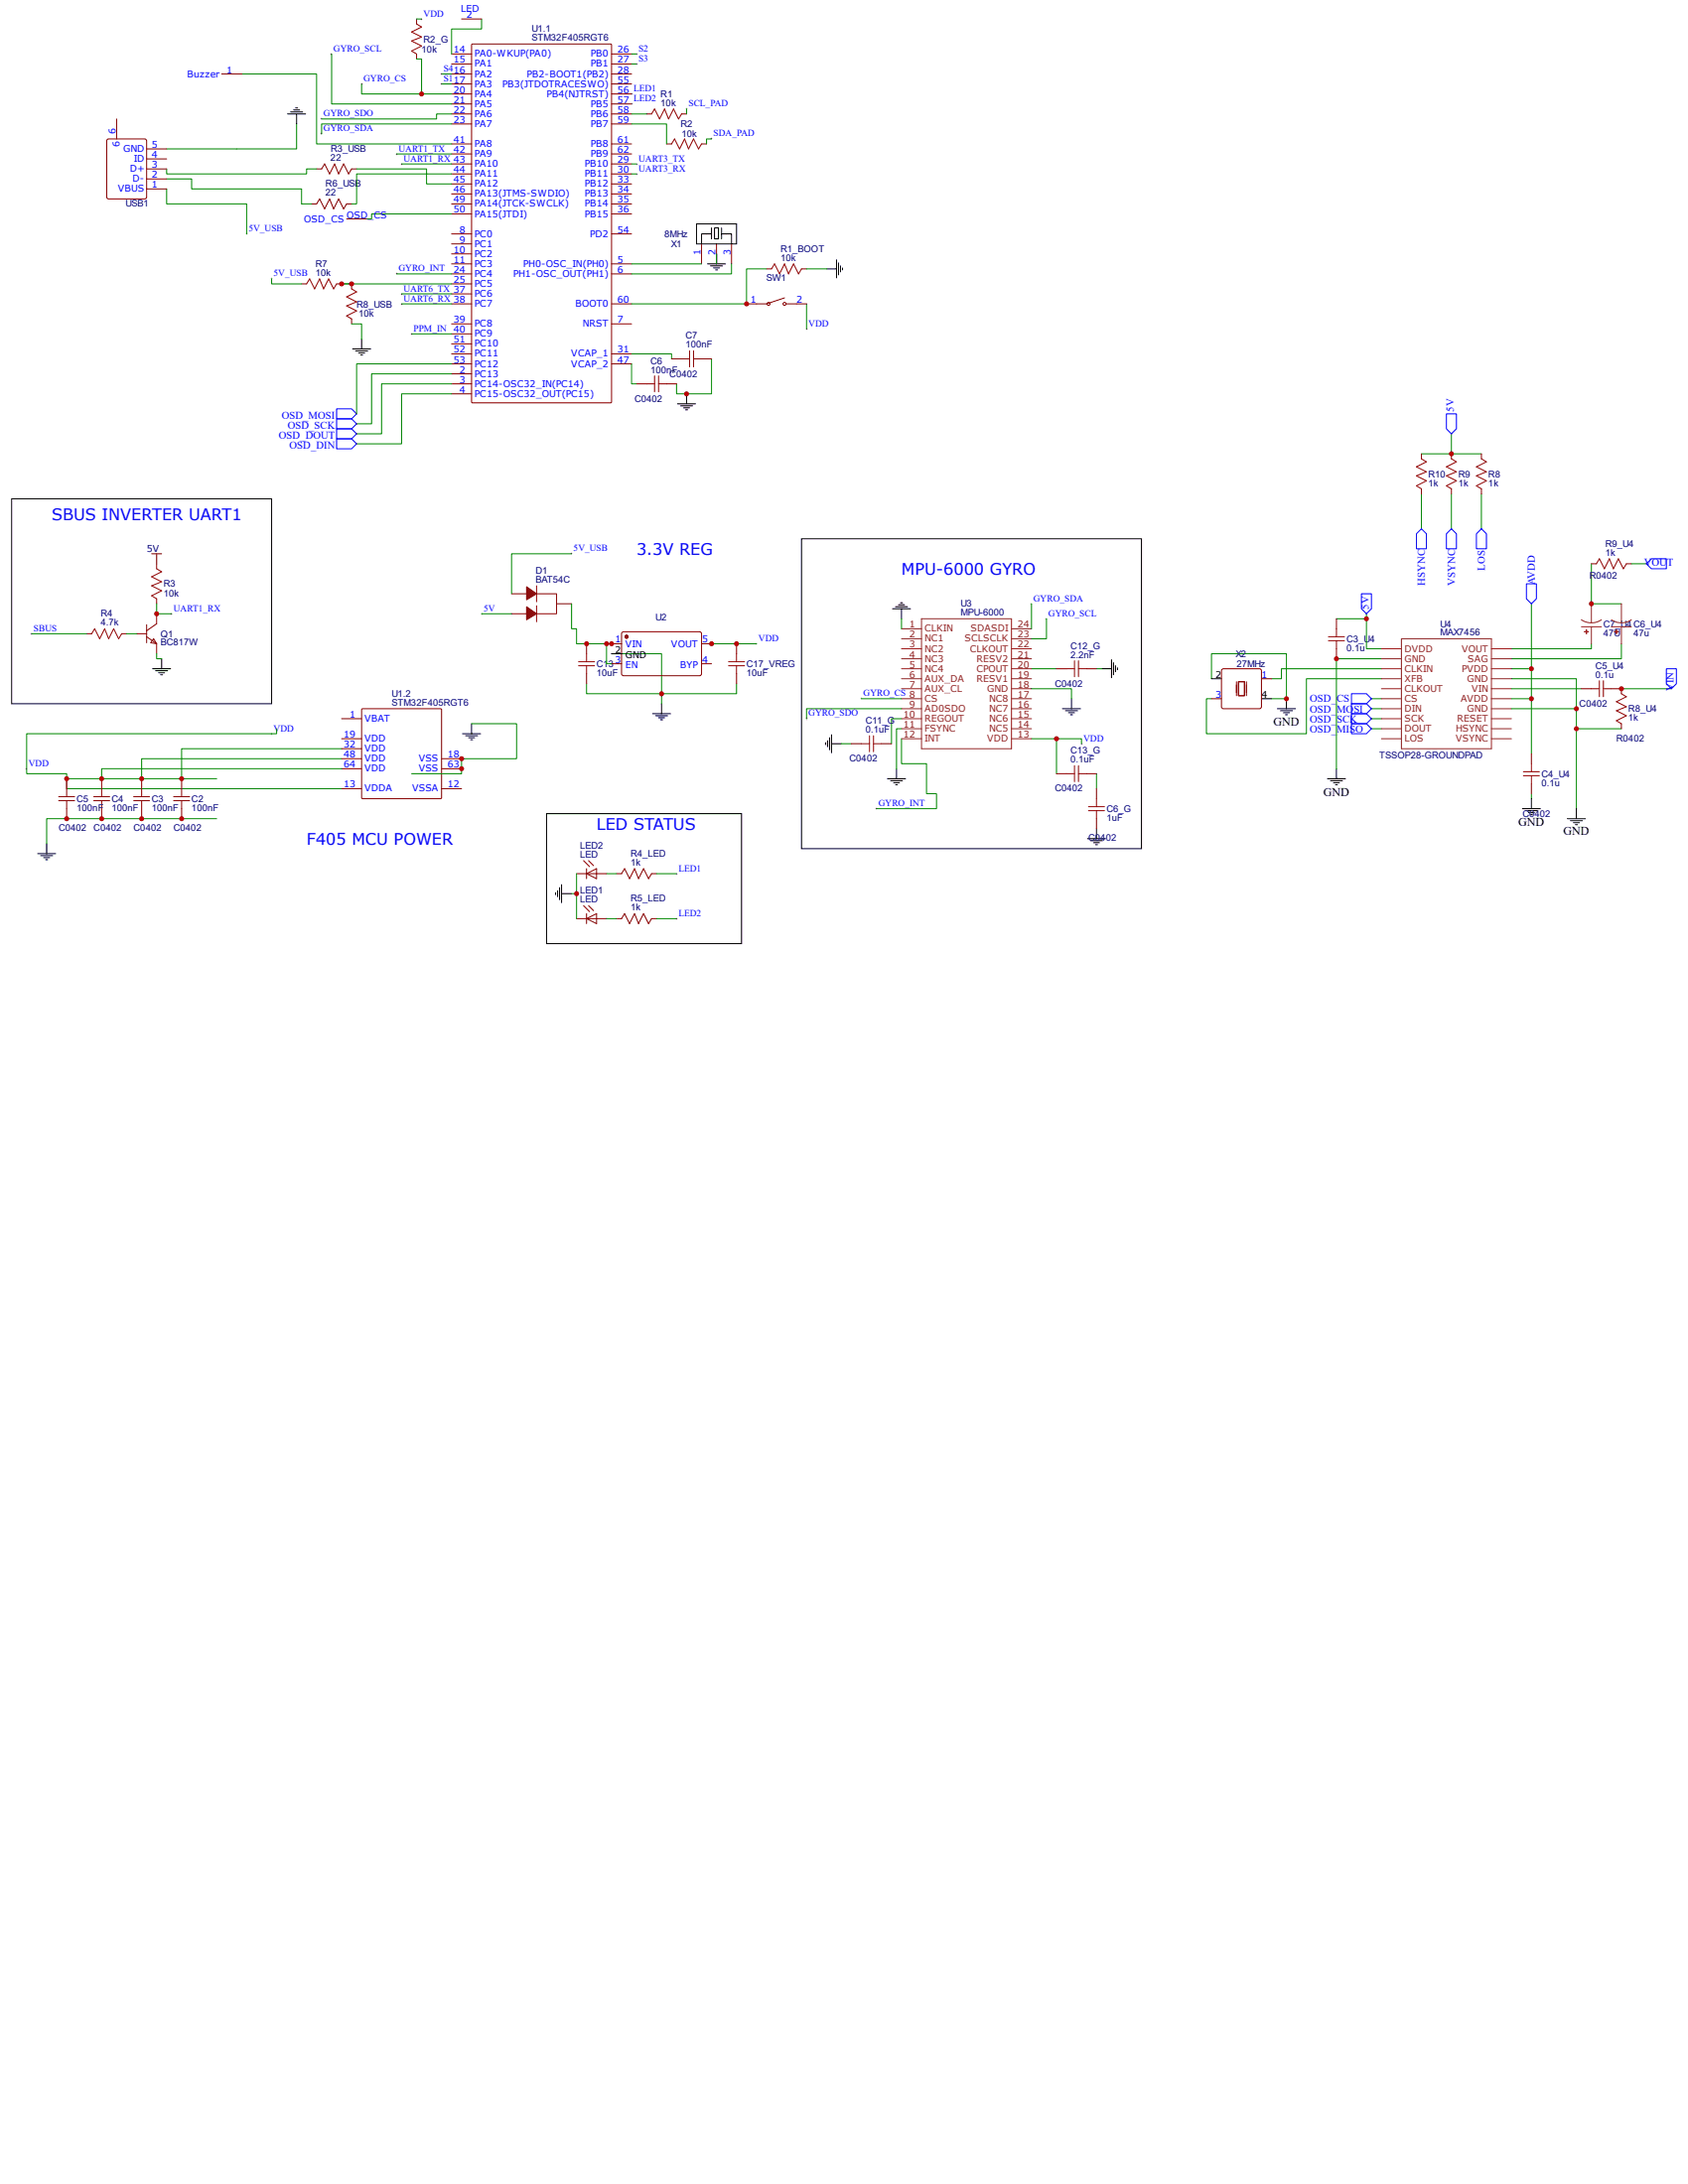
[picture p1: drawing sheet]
<svg xmlns="http://www.w3.org/2000/svg" width="216mm" height="279mm" viewBox="0 0 216 279" stroke-linecap="round" stroke-linejoin="round" font-family="sans-serif">
<g fill="none" stroke="#800" stroke-width=".13">
<path d="M13.7 17.9l.2-.1h4.6l.2 .1 .1 7.3-.2 .2h-4.7l-.2-.1-.1-7.3zM14.9 15.2v2.6M18.8 19.1h2.5M28.3 9.5h2.6M53.3 2.4v.7M53.3 6.9v.6M57.8 6.9h2.5M57.8 8.2h2.5M57.8 9.5h2.5M57.8 10.7h2.5M57.8 12h2.5M57.8 13.3h2.5"/>
<path d="M57.8 14.6h2.5M57.8 15.9h2.5M57.8 18.4h2.5M57.8 19.7h2.5M59 2.4h2.6M60.4 5.7l17.7-.1 .1 .2v45.6l-.1 .1h-17.7l-.1-.1zM78.2 6.9h2.6M78.2 8.2h2.6M78.2 9.5h2.6M78.2 10.7h2.6M78.2 12h2.6M78.2 13.3h2.6"/>
<path d="M78.2 14.6h2.6M78.2 15.9h2.6M78.2 18.4h2.6M78.2 19.7h2.6M82.7 14.6h.6M85.3 18.4h.6M87.2 14.6h.6M89.7 18.4h.7M18.8 21.6h2.5M18.8 24.2h2.5M18.8 22.9h2.5M18.8 20.3h2.5"/>
<path d="M38.6 36.3h.6M39.9 26.1h.6l.4-.7 .6 1.3 .7-1.3 .5 1.3 .6-1.3 .6 1.3 .4-.6h.7M40.5 21.6h.6l.4-.6 .7 1.3 .6-1.3 .5 1.3 .6-1.3 .7 1.3 .4-.7h.6M43.1 36.3h.6M44.3 28h2.6M45 36.3v.7M57.8 21h2.5M57.8 22.3h2.5M57.8 23.5h2.5M57.8 24.8h2.5M57.8 26.1h2.5M57.8 27.4h2.5"/>
<path d="M57.8 29.9h2.5M57.8 31.2h2.5M57.8 32.5h2.5M57.8 33.8h2.5M57.8 35h2.5M57.8 36.3h2.5M57.8 37.6h2.5M57.8 38.9h2.5M78.2 21h2.6M78.2 22.3h2.6M78.2 23.5h2.6M78.2 24.8h2.6"/>
<path d="M78.2 26.1h2.6M78.2 27.4h2.6M78.2 29.9h2.6M78.2 33.8h2.6M78.2 35h2.6M78.2 38.9h2.6M89.7 31.2v2.6M91.6 31.2v2.6M93.6 31.2v2.6M98 34.4h.7M100.3 38.1l-2.3 .8h-2.5M100.6 38.9h2.6"/>
<path d="M102.5 34.4h.7M45 40.8v.6M57.8 47.8h2.5M57.8 49.1h2.5M57.8 50.4h2.5M57.8 41.4h2.5M57.8 42.7h2.5M57.8 44h2.5M57.8 45.3h2.5M57.8 46.5h2.5M78.2 41.4h2.6M78.2 45.3h2.6"/>
<path d="M78.2 46.5h2.6M81.4 49.1h1.3M85.3 49.1h1.2M85.9 45.9h1.3M89.7 45.9h1.3M181.8 58.1v.6M185.6 58.1v.6M189.5 58.1v.6M18.8 79.9v2.3M20 72.1v.7M20 76.6v.6M20 78.5v1.3l-1.2 .9"/>
<path d="M65.4 76h2M65.4 78.5h2M68.6 76h2.6v2.5h-2.6M68.6 74.9v2.1M68.6 77.5v2M71.2 77.2h1.9M170.9 79.2v1.2M181.8 62.5v.7M185.6 62.5v.7M189.5 62.5v.7M203.5 72.1h.7M208 72.1h.7"/>
<path d="M8.5 99.6v1.3M11.1 81.1h.6M13 99.6v1.3M15.6 81.1h.6M17.5 81.1h1.3M18.1 99.6v1.3M18.8 81.5l1.2 .9v1.2M19.7 81.7l.3 .7-.7-.2zM23.2 99.6v1.3M43.7 91.9h2.5M43.7 97.1h2.5M43.7 94.5h2.5"/>
<path d="M43.7 95.8h2.5M43.7 98.3h2.5M46.3 90.7h10.1v11.4h-10.1zM56.5 97.1h2.5M56.5 98.3h2.5M75 82.4v1.2M75 86.2v1.3M78.2 82.4h1.3M78.2 84.9h1.3M79.5 80.9l.3-.1h9.7l.2 .1v.2v5.1v.2h-.2h-9.7h-.2l-.1-.2zM89.7 82.4h1.3M89.7 84.9h1.3"/>
<path d="M94.2 82.4v1.2M94.2 86.2v1.3M108.9 95.1h1.3M112.7 95.1h1.3M135.1 99h1.3M135.1 85.6h1.3M139 99h1.2M139 85.6h1.2M154.9 89.4h1.3M156.3 85.6h.2h4.6h.2v.2v4.7l-.2 .2-4.7-.1-.2-.2v-4.6zM161.3 86.8h1.3M170.9 83v1.3"/>
<path d="M195.9 96.4v1.3M202.3 88.1h1.2M206.1 88.1h1.3v.6M207.4 92.6v.6M8.5 103.5v1.2M13 103.5v1.2M18.1 103.5v1.2M23.2 103.5v1.2M43.7 100.9h2.5M56.5 100.9h2.5M73.7 111.8h3.9M73.7 117.5h3.9"/>
<path d="M74.6 115.9l.8 .7M74.6 110.1l.8 .8M75 117.5l1.3-.6v1.3zM75 111.1v1.3M75 116.9v1.3M75 111.8l1.3-.7v1.3zM75.3 115.9l.6 .6M75.3 110.1l.6 .6M78.9 111.8h.6l.4-.7 .6 1.3 .7-1.3 .5 1.3 .6-1.3 .7 1.3 .3-.6h.7M78.9 117.5h.6l.4-.6 .6 1.3 .7-1.3 .5 1.3 .6-1.3 .7 1.3 .3-.7h.7M140.2 100.9v1.3M140.2 104.7v1.3"/>
<path d="M195.9 100.3v1.2"/>
<circle cx="98.3" cy="38.9" r=".19"/>
<circle cx="100.3" cy="38.9" r=".19"/>
</g>
<g fill="none" stroke="#000" stroke-width=".13">
<path d="M36.8 14.6h2.3M37.2 14.3h1.5M37.6 14.1h.7M37.8 13.8h.3M37.9 14.6v1.3M89.1 28.6h5.1v2.6h-5.1zM90.5 33.8h2.3M90.9 34h1.5M91 29.9h-1.3v1.3M91 29.2v1.4M91.3 34.3h.7M91.4 29.2h.5v1.4h-.5z"/>
<path d="M91.5 34.5h.3M91.6 32.5v1.3M92.3 29.9h1.3v1.3M92.3 29.2v1.4M105.7 34.4h1.3M107 33.2v2.4M107.3 33.6v1.6M107.5 34v.8M107.8 34.3v.2M45.1 44.6h2.3M45.5 44.9h1.5M45.9 45.1h.7"/>
<path d="M46.1 45.4h.3M46.2 43.4v1.2M86.7 51.7h2.3M87 51.9h1.6M87.4 52.2h.8M87.7 52.4h.2M87.8 50.4v1.3M1.5 63.8h33.2v26.2h-33.2zM102.5 68.9h43.5v39.7h-43.5zM114.2 77.9h2.3M114.5 77.6h1.6M114.9 77.4h.8"/>
<path d="M115.2 77.1h.2M115.3 77.9v1.3M19.5 85.6h2.3M19.9 85.8h1.5M20.3 86.1h.8M20.5 86.3h.3M20.7 84.3v1.3M59.2 93.9h2.3M59.6 94.1h1.5M59.9 94.4h.8M60.2 94.6h.2M60.3 92.6v1.3"/>
<path d="M78.2 83.6h1.3M83.5 91.3h2.3M83.8 91.6h1.6M84.2 91.8h.8M84.5 92.1h.2M84.6 90v1.3M105.6 95v.3M105.8 94.8v.7M106.1 94.4v1.5M106.4 95.1h1.2M106.4 94v2.3M113.5 99.6h2.3"/>
<path d="M113.9 99.9h1.5M114.7 98.3v1.3M135.9 90.7h2.3M136.3 90.9h1.5M136.7 91.2h.7M136.9 91.4h.3M137 89.4v1.3M140.9 85.6h1.3M142.2 84.4v2.3M142.4 84.8v1.5M142.7 85.2v.7M142.9 85.4v.3"/>
<path d="M154.9 86.8h1.3M161.3 89.4h1.3M163.4 90.7h2.3M163.8 90.9h1.5M164.2 91.2h.7M164.4 91.4h.3M164.5 89.4v1.3M169.8 99.6h2.3M170.2 99.9h1.5M170.9 98.3v1.3M4.8 109.2h2.3M5.2 109.5h1.5"/>
<path d="M5.6 109.7h.8M5.8 110h.3M6 107.9v1.3M69.9 104.1h24.9v16.6h-24.9zM71.1 114.2v.3M71.3 113.9v.8M71.6 113.6v1.5M71.8 114.3h1.3M71.8 113.2v2.3M114.3 100.1h.8M114.5 100.4h.3M139.1 107.3h2.3"/>
<path d="M139.5 107.5h1.5M139.9 107.8h.7M140.1 108.1h.3M140.2 106v1.3M170.6 100.1h.7M170.8 100.4h.3M194.7 103.5h2.3M195.1 103.7h1.5M195.5 104h.8M195.7 104.2h.3M195.9 102.2v1.3M200.5 104.7h2.3"/>
<path d="M200.9 105h1.5M201.2 105.2h.8M201.5 105.5h.3M201.6 103.5v1.2"/>
</g>
<g fill="none" stroke="#080" stroke-width=".13">
<path d="M30.9 9.5h9.6v8.9h17.3M37.9 15.9v3.2h-16.6M42.4 6.9v6.4h15.4M46.2 10.7v1.3h11.6M50.7 19.7h7.1M53.3 7.5h.6v4.5M53.3 2.4h.6M56.5 10.7h1.3M56.5 9.5h1.3M57.8 15.9h-16.7v1.2M57.8 14.6h-2v.6h-14.7M61.6 2.4v1.3h-3.8v3.2"/>
<path d="M80.8 15.9h4.5v2.5M80.8 14.6h1.9M80.8 6.9h.6M80.8 8.2h.6M87.8 13.9v.7M91 17.8h-.6v.6M21.3 22.9h3.2v1.3h14.1v1.9h1.3M21.3 21.6v.7h17.9v-.7h1.3M21.3 24.2v1.9h10.2v3.8M34.7 35.7v.6h3.9M43.7 36.3h14.1M45.6 21.6h9v1.9h3.2"/>
<path d="M50.7 35h7.1M51.4 38.9h6.4M51.4 21h6.4M51.4 37.6h6.4M57.8 22.3h-12.2v3.8h-.6M57.8 27.4h-10.3v.6h-.6M80.8 33.8h8.9M80.8 21h.6M80.8 22.3h.6M91.6 32.5v1.3M93.6 33.8v1.2h-12.8M98 34.4h-2.5v4.5h-14.7"/>
<path d="M103.2 38.9v3.2M103.2 34.4h2.5M45 41.4h1.2v2M52.6 42.7h5.2M57.8 46.5h-12.2v6.4M57.8 47.8h-10.3v6.4h-1.9M57.8 49.1h-9v6.4h-3.2M57.8 50.4h-6.4v6.4h-5.8M80.8 45.3h5.1v.6M80.8 46.5v2.6h.6M91 45.9v4.5h-4.5v-1.3M181.8 58.1h7.7"/>
<path d="M185.6 55.5v2.6M20 77.2v1.3h2M61.6 78.5h3.8M73.1 70.8h-7.7v5.2M73.1 77.2v3.2h.6v2h5.8M115.3 79.2v1.2M131.9 77.2v3.2M133.8 79.2v2.5h-1.9M170.9 79.2h3.9M174.8 78.5v4.5h1.9M181.8 63.2v4.4M185.6 63.2v4.4"/>
<path d="M189.5 63.2v4.4M195.9 77.2v8.4M203.5 72.1v5.1h3.9M208.7 72.1h1.9M4 81.1h7.1M16.2 81.1h1.3M20 83.6v.7h.7M27.7 99.6h-19.2v1.3h35.2M35.4 93.2v.7h-32v5.1h5.1v.6M43.7 95.8h-20.5v3.8M43.7 97.1h-25.6v2.5M43.7 98.3h-30.7v1.3"/>
<path d="M60.3 92.6h5.8v4.5h-7.1v1.9h-6.4M75 87.5v1.2h9.6v1.3M77.6 82.4v2.5h.6M78.2 83.6h6.4v5.1h9.6v-1.2M89.7 82.4h7.1M107.6 95.1h1.3M110.2 89.4h5.1M115.3 91.9h-1.3v3.2M115.3 93.2h-.6v5.1M115.3 94.5v3.2h3.2v3.8h1.3v2h-7.7M115.3 90.7h-12.1v1.2M131.9 94.5h3.2v4.5"/>
<path d="M131.9 88.1h5.1v1.3M131.9 85.6h3.2M135.1 94.5h3.2v.6M140.2 85.6h.7M140.2 99v1.9M154.9 86.8v-3.2h9.6v5.8h-1.9M175.4 89.4h1.3M175.4 93.2h1.3M175.4 90.7h1.3M175.4 91.9h1.3M176.7 86.8h-9.6v7.1h-12.8v-4.5h.6M176.7 85.6h-12.8v1.2h-1.3"/>
<path d="M176.7 84.3h-5.8v14M193.3 86.8h8.3v3.9h-8.3M193.3 85.6h2.6v3.8M193.3 89.4h2.6v7M193.3 88.1h9M201.6 93.2h5.8M201.6 90.7v12.8M203.5 82.4v.6h-10.2M207.4 82.4v1.9h-14.1M207.4 88.1h6.4M27.7 104.7h-21.7v3.2M73.1 114.3h.6"/>
<path d="M73.7 111.8v5.7M77.6 111.8h1.3M77.6 117.5h1.3M84 111.8h2.5M84 117.5h2.5M195.9 101.5v.7"/>
</g>
<g fill="#000">
<path d="M41.1 17v.3zM41 17.1h.3z"/>
<path d="M41.1 15.1v.2zM41 15.2h.3z"/>
<path d="M42.4 6.8v.2zM42.3 6.9h.2z"/>
<path d="M46.2 10.6v.3zM46.1 10.7h.3z"/>
<path d="M50.7 19.6v.2zM50.6 19.7h.3z"/>
<path d="M53.9 2.3v.3zM53.8 2.4h.3z"/>
<path d="M56.5 10.6v.3zM56.4 10.7h.2z"/>
<path d="M56.5 9.3v.3zM56.4 9.5h.2z"/>
<path d="M80.8 11.9v.2zM80.7 12h.2z"/>
<path d="M80.8 13.2v.2zM80.7 13.3h.2z"/>
<path d="M81.4 6.8v.2zM81.3 6.9h.2z"/>
<path d="M81.4 8.1v.2zM81.3 8.2h.2z"/>
<path d="M87.8 13.8v.3zM87.7 13.9h.2z"/>
<path d="M91 17.6v.3zM90.9 17.8h.2z"/>
<path d="M31.5 29.8v.3zM31.4 29.9h.3z"/>
<path d="M34.7 35.6v.2zM34.6 35.7h.3z"/>
<path d="M50.7 34.9v.3zM50.6 35h.3z"/>
<path d="M51.4 37.5v.2zM51.2 37.6h.3z"/>
<path d="M51.4 38.7v.3zM51.2 38.9h.3z"/>
<path d="M51.4 20.8v.3zM51.2 21h.3z"/>
<path d="M81.4 20.8v.3zM81.3 21h.2z"/>
<path d="M81.4 22.1v.3zM81.3 22.3h.2z"/>
<path d="M52.6 42.6v.2zM52.5 42.7h.3z"/>
<path d="M103.2 41.9v.3zM103 42.1h.3z"/>
<path d="M22 78.4v.2zM21.8 78.5h.3z"/>
<path d="M61.6 78.4v.2zM61.5 78.5h.2z"/>
<path d="M73.1 70.7v.3zM73 70.8h.2z"/>
<path d="M131.9 77.1v.3zM131.8 77.2h.3z"/>
<path d="M133.8 79v.3zM133.7 79.2h.3z"/>
<path d="M3.4 98.2v.3zM3.3 98.3h.2z"/>
<path d="M4 80.9v.3zM3.9 81.1h.3z"/>
<path d="M34.7 93.7v.3zM34.6 93.9h.3z"/>
<path d="M96.8 82.2v.3zM96.6 82.4h.3z"/>
<path d="M103.2 91.8v.3zM103 91.9h.3z"/>
<path d="M110.2 89.3v.2zM110.1 89.4h.2z"/>
<path d="M138.3 95v.3zM138.2 95.1h.3z"/>
<path d="M86.5 111.6v.3zM86.4 111.8h.3z"/>
<path d="M86.5 117.4v.2zM86.4 117.5h.3z"/>
<path d="M112.1 103.3v.3zM112 103.5h.2z"/>
</g>
<g fill="none" stroke="#a00000" stroke-width=".13">
<path d="M53.3 3.1l.6 .4-1.3 .6 1.3 .6-1.3 .5 1.3 .7-1.3 .6 .7 .4M83.3 14.6l.4-.7 .7 1.3 .6-1.3 .5 1.3 .6-1.3 .7 1.3 .4-.6M85.9 18.4l.4-.6 .6 1.3 .7-1.3 .5 1.3 .6-1.3 .6 1.3 .4-.7M39.2 36.3l.4-.6 .6 1.3 .7-1.3 .5 1.3 .6-1.3 .7 1.3 .4-.7M45 37l.6 .3-1.3 .7 1.3 .6-1.3 .5 1.3 .7-1.3 .6 .7 .4M98.7 34.4l.4-.6 .6 1.2 .6-1.2 .6 1.2 .6-1.2 .6 1.2 .4-.6M82.7 49.1h1M83.7 48.1v2M84.2 49.1h1.1M84.2 48.1v2M87.2 45.9h1M88.2 44.9v2"/>
<path d="M88.7 45.9h1M88.7 44.9v2M181.8 58.7l.6 .4-1.2 .6 1.2 .7-1.2 .5 1.2 .6-1.2 .7 .6 .3M185.6 58.7l.7 .4-1.3 .6 1.3 .7-1.3 .5 1.3 .6-1.3 .7 .6 .3M189.5 58.7l.6 .4-1.3 .6 1.3 .7-1.3 .5 1.3 .6-1.3 .7 .7 .3M20 72.8l.7 .3-1.3 .7 1.3 .6-1.3 .5 1.3 .7-1.3 .6 .6 .4M204.2 72.1l.4-.6 .6 1.3 .6-1.3 .6 1.3 .6-1.3 .6 1.3 .4-.7M11.7 81.1l.4-.7 .6 1.3 .7-1.3 .5 1.3 .6-1.3 .7 1.3 .4-.6M74 85.2h2M74 84.7h2M75 83.6v1.1M75 85.2v1"/>
<path d="M93.2 85.2h2M93.2 84.7h2M94.2 83.6v1.1M94.2 85.2v1M110.2 95.1h1M111.2 94.1v2.1M111.7 95.1h1M111.7 94.1v2.1M136.4 99h1M136.4 85.6h1M137.4 84.5v2.1M137.4 98v2"/>
<path d="M137.9 99h1.1M137.9 84.5v2.1M137.9 98v2M137.9 85.6h1.1M169.9 82h2.1M169.9 81.5h2.1M170.9 80.4v1.1M170.9 82v1M194.8 99.2h2.1M194.8 98.7h2.1M195.9 97.7v1M195.9 99.2v1.1"/>
<path d="M203.5 88.1h1.1M204.6 87.1v2M205.1 88.1h1M205.1 87.1v2M207.4 88.7l.6 .4-1.3 .7 1.3 .6-1.3 .5 1.3 .7-1.3 .6 .7 .4M7.5 102.4h2M7.5 101.9h2M8.5 100.9v1M8.5 102.4v1.1M12 102.4h2M12 101.9h2M13 100.9v1"/>
<path d="M13 102.4v1.1M17.1 102.4h2M17.1 101.9h2M18.1 100.9v1M18.1 102.4v1.1M22.2 102.4h2.1M22.2 101.9h2.1M23.2 100.9v1M23.2 102.4v1.1M139.2 103.7h2.1M139.2 103.2h2.1M140.2 102.2v1"/>
<path d="M140.2 103.7v1"/>
</g>
<g fill="none" stroke="#8d2323" stroke-width=".13">
<path d="M117.9 79.2h11.5v16.6h-11.5zM202.3 79.3a2.08 2.08 0 0 0 1.2 .4M203.5 77.2v2.5M204.8 79.3a2.06 2.06 0 0 1-1.3 .4M206.1 79.3a2.08 2.08 0 0 0 1.3 .4M207.4 77.2v2.5M208.7 79.3a2.06 2.06 0 0 1-1.3 .4M115.3 80.4h2.6M115.3 81.7h2.6M115.3 83h2.6M115.3 84.3h2.6M115.3 85.6h2.6"/>
<path d="M115.3 86.8h2.6M115.3 88.1h2.6M115.3 89.4h2.6M115.3 90.7h2.6M115.3 91.9h2.6M115.3 93.2h2.6M115.3 94.5h2.6M129.4 80.4h2.5M129.4 81.7h2.5M129.4 83h2.5M129.4 84.3h2.5M129.4 85.6h2.5"/>
<path d="M129.4 86.8h2.5M129.4 88.1h2.5M129.4 89.4h2.5M129.4 90.7h2.5M129.4 91.9h2.5M129.4 93.2h2.5M129.4 94.5h2.5M176.7 83h2.5M176.7 84.3h2.5M176.7 85.6h2.5M176.7 86.8h2.5M176.7 88.1h2.5"/>
<path d="M176.7 89.4h2.5M176.7 90.7h2.5M176.7 91.9h2.5M176.7 93.2h2.5M176.7 94.5h2.5M179.2 81.7h11.6v14.1h-11.6zM190.8 83h2.5M190.8 84.3h2.5M190.8 85.6h2.5M190.8 86.8h2.5M190.8 88.1h2.5M190.8 89.4h2.5"/>
<path d="M190.8 90.7h2.5M190.8 91.9h2.5M190.8 93.2h2.5M190.8 94.5h2.5M202.3 80.2h2.5M203.5 80.2v2.2M206.1 80.2h2.6M207.4 80.2v2.2"/>
</g>
<path d="M19.4 70.8h1.3M20 70.8v1.3" fill="none" stroke="#600" stroke-width=".13"/>
<g fill="#800" stroke="#800" stroke-width=".13">
<path d="M67.4 75.1l1.2 .9-1.2 .7z"/>
<path d="M67.4 77.6l1.2 .9-1.2 .8z"/>
<circle cx="80.1" cy="81.5" r=".19"/>
</g>
<g fill="none" stroke="#00f" stroke-width=".13">
<path d="M43.1 56.1h1.9l.6 .7-.6 .6h-1.9zM43.1 54.9h1.9l.6 .6-.6 .6h-1.9zM43.1 53.6h1.9l.6 .6-.6 .7h-1.9zM43.1 52.3h1.9l.6 .6-.6 .7h-1.9zM185 52.9h1.3v2l-.7 .6-.6-.6zM174.1 76h1.3v1.9l-.6 .6-.7-.6zM181.2 68.3l.6-.7 .6 .7v1.9h-1.2zM185 68.3l.6-.7 .7 .7v1.9h-1.3zM188.8 68.3l.7-.7 .6 .7v1.9h-1.3zM195.2 74.7h1.3v1.9l-.6 .6-.7-.6zM210.6 72.1l.6-.6h1.9v1.3h-1.9zM172.9 92.6h1.9l.6 .6-.6 .7h-1.9z"/>
<path d="M172.9 91.3h1.9l.6 .6-.6 .7h-1.9zM172.9 90h1.9l.6 .7-.6 .6h-1.9zM172.9 88.7h1.9l.6 .7-.6 .6h-1.9zM213.1 85.6h1.3v1.9l-.6 .6-.7-.6z"/>
</g>
<g fill="#8d2323" stroke="#8d2323" stroke-width=".13">
<path d="M202.6 80.8h.6z"/>
<path d="M202.9 80.6v.5z"/>
<path d="M206.5 80.8h.5z"/>
<path d="M206.7 80.6l.1 .5z"/>
</g>
<path d="M158.1 87.2v1.8M158.4 87.2h.8v1.8h-.8zM159.4 87.2v1.8" fill="none" stroke="#801" stroke-width=".13"/>
<g fill="#c00">
<circle cx="203.5" cy="77.2" r=".32"/>
<circle cx="164.5" cy="89.4" r=".32"/>
<circle cx="207.4" cy="88.1" r=".32"/>
<circle cx="195.9" cy="85.6" r=".32"/>
<circle cx="195.9" cy="89.4" r=".32"/>
<circle cx="174.8" cy="79.2" r=".32"/>
<circle cx="170.9" cy="84.3" r=".32"/>
<circle cx="201.6" cy="90.7" r=".32"/>
<circle cx="201.6" cy="93.2" r=".32"/>
<circle cx="75" cy="82.4" r=".32"/>
<circle cx="77.6" cy="82.4" r=".32"/>
<circle cx="95.5" cy="38.9" r=".32"/>
<circle cx="8.5" cy="99.6" r=".32"/>
<circle cx="20" cy="78.5" r=".32"/>
<circle cx="45" cy="36.3" r=".32"/>
<circle cx="73.7" cy="114.3" r=".32"/>
<circle cx="23.2" cy="99.6" r=".32"/>
<circle cx="18.1" cy="99.6" r=".32"/>
<circle cx="13" cy="99.6" r=".32"/>
<circle cx="135.1" cy="94.5" r=".32"/>
<circle cx="53.9" cy="12" r=".32"/>
<circle cx="87.8" cy="50.4" r=".32"/>
<circle cx="43.7" cy="36.3" r=".32"/>
<circle cx="84.6" cy="88.7" r=".32"/>
<circle cx="59" cy="97.1" r=".32"/>
<circle cx="59" cy="98.3" r=".32"/>
<circle cx="94.2" cy="82.4" r=".32"/>
<circle cx="78.2" cy="82.4" r=".32"/>
<circle cx="91" cy="82.4" r=".32"/>
<circle cx="23.2" cy="104.7" r=".32"/>
<circle cx="18.1" cy="104.7" r=".32"/>
<circle cx="13" cy="104.7" r=".32"/>
<circle cx="8.5" cy="104.7" r=".32"/>
<circle cx="185.6" cy="58.1" r=".32"/>
</g>
<g font-size="2" fill="#00f">
<text x="6.6" y="66.5">SBUS INVERTER UART1</text>
<text x="81.4" y="71">3.3V REG</text>
<text x="115.3" y="73.5">MPU-6000 GYRO</text>
<text x="76.3" y="106.1">LED STATUS</text>
<text x="39.2" y="108.1">F405 MCU POWER</text>
</g>
<g font-size="1.5">
<text x="162.9" y="92.9">GND</text>
<text x="169.3" y="101.8">GND</text>
<text x="194.2" y="105.7">GND</text>
<text x="200" y="106.8">GND</text>
</g>
<g font-size="1.4" fill="#00f">
<text x="36" y="53.6">OSD_MOSI</text>
<text x="186" y="52.7" transform="rotate(-90 186 52.7)">5V</text>
<text x="35.7" y="56.1">OSD_DOUT</text>
<text x="36.8" y="54.9">OSD_SCK</text>
<text x="37" y="57.4">OSD_DIN</text>
<text x="175.1" y="77.9" transform="rotate(-90 175.1 77.9)">5V</text>
<text x="182.3" y="74.9" transform="rotate(-90 182.3 74.9)">HSYNC</text>
<text x="186.1" y="74.9" transform="rotate(-90 186.1 74.9)">VSYNC</text>
<text x="189.9" y="73" transform="rotate(-90 189.9 73)">LOS</text>
<text x="196.3" y="74.8" transform="rotate(-90 196.3 74.8)">AVDD</text>
<text x="210.3" y="72.4">VOUT</text>
<text x="167.5" y="89.8">OSD_CS</text>
<text x="214.1" y="88.4" transform="rotate(-90 214.1 88.4)">VIN</text>
<text x="167.5" y="93.7">OSD_MISO</text>
<text x="167.5" y="92.4">OSD_SCK</text>
<text x="167.5" y="91.1">OSD_MOSI</text>
</g>
<g font-size="1.2" fill="#00f">
<text x="54.2" y="2.1">VDD</text>
<text x="59" y="1.5">LED</text>
<text x="59.7" y="2.3">2</text>
<text x="23.9" y="9.8">Buzzer</text>
<text x="29" y="9.3">1</text>
<text x="42.7" y="6.6">GYRO_SCL</text>
<text x="46.5" y="10.4">GYRO_CS</text>
<text x="56.7" y="10.4">S117</text>
<text x="56.7" y="9.1">S416</text>
<text x="58" y="6.8">14</text>
<text x="58" y="8.1">15</text>
<text x="58" y="11.9">20</text>
<text x="60.7" y="7.3">PA0-WKUP(PA0)</text>
<text x="60.7" y="8.6">PA1</text>
<text x="60.7" y="9.8">PA2</text>
<text x="60.7" y="11.1">PA3</text>
<text x="64.2" y="11.1">PB3(JTDOTRACESWO)</text>
<text x="67.4" y="9.8">PB2-BOOT1(PB2)</text>
<text x="75.5" y="7.3">PB0</text>
<text x="75.5" y="8.6">PB1</text>
<text x="79" y="6.8">26</text>
<text x="79" y="8.1">27</text>
<text x="79" y="9.3">28</text>
<text x="79" y="10.6">55</text>
<text x="79" y="11.9">56 LED1</text>
<text x="81.7" y="6.6">S2</text>
<text x="81.7" y="7.9">S3</text>
<text x="14.8" y="17.1" transform="rotate(-90 14.8 17.1)">6</text>
<text x="41.4" y="16.8">GYRO_SDA</text>
<text x="41.4" y="14.9">GYRO_SDO</text>
<text x="58" y="13.2">21</text>
<text x="58" y="14.5">22</text>
<text x="58" y="15.7">23</text>
<text x="60.7" y="12.4">PA4</text>
<text x="60.7" y="13.7">PA5</text>
<text x="60.7" y="15">PA6</text>
<text x="60.7" y="16.2">PA7</text>
<text x="69.9" y="12.4">PB4(NJTRST)</text>
<text x="75.5" y="13.7">PB5</text>
<text x="75.5" y="15">PB6</text>
<text x="75.5" y="16.2">PB7</text>
<text x="79" y="13.2">57 LED2</text>
<text x="79" y="14.5">58</text>
<text x="79" y="15.7">59</text>
<text x="88.1" y="13.6">SCL_PAD</text>
<text x="91.3" y="17.5">SDA_PAD</text>
<text x="15.3" y="18.8" transform="rotate(-90 15.3 18.8)">6</text>
<text x="15.8" y="19.4">GND</text>
<text x="16.6" y="22">D+</text>
<text x="17" y="23.3">D-</text>
<text x="17.1" y="20.7">ID</text>
<text x="19.4" y="22.8">2</text>
<text x="19.4" y="21.5">3</text>
<text x="19.4" y="20.2">4</text>
<text x="19.4" y="18.9">5</text>
<text x="51" y="19.4">UART1_TX</text>
<text x="51.6" y="20.7">UART1_RX 43</text>
<text x="58" y="18.3">41</text>
<text x="58" y="19.6">42</text>
<text x="58" y="22.1">44</text>
<text x="58" y="23.4">45</text>
<text x="60.7" y="18.8">PA8</text>
<text x="60.7" y="20.1">PA9</text>
<text x="60.7" y="21.4">PA10</text>
<text x="60.7" y="22.6">PA11</text>
<text x="60.7" y="23.9">PA12</text>
<text x="74.8" y="21.4">PB10</text>
<text x="74.8" y="22.6">PB11</text>
<text x="74.8" y="23.9">PB12</text>
<text x="75.5" y="18.8">PB8</text>
<text x="75.5" y="20.1">PB9</text>
<text x="79" y="20.8">29</text>
<text x="79" y="22.1">30</text>
<text x="79" y="23.4">33</text>
<text x="79" y="18.3">61</text>
<text x="79" y="19.6">62</text>
<text x="81.7" y="20.7">UART3_TX</text>
<text x="81.7" y="21.9">UART3_RX</text>
<text x="15.1" y="24.6">VBUS</text>
<text x="19.4" y="24">1</text>
<text x="31.8" y="29.6">5V_USB</text>
<text x="38.9" y="28.4">OSD_CS</text>
<text x="44.3" y="27.9">OSD_CS</text>
<text x="58" y="24.7">46</text>
<text x="58" y="26">49</text>
<text x="58" y="27.2">50</text>
<text x="58.8" y="29.8">8</text>
<text x="60.7" y="25.2">PA13(JTMS-SWDIO)</text>
<text x="60.7" y="26.5">PA14(JTCK-SWCLK)</text>
<text x="60.7" y="27.8">PA15(JTDI)</text>
<text x="74.8" y="25.2">PB13</text>
<text x="74.8" y="26.5">PB14</text>
<text x="74.8" y="27.8">PB15</text>
<text x="79" y="24.7">34</text>
<text x="79" y="26">35</text>
<text x="79" y="27.2">36</text>
<text x="79" y="29.8">54</text>
<text x="35" y="35.4">5V_USB</text>
<text x="51" y="34.7">GYRO_INT</text>
<text x="58" y="32.4">10</text>
<text x="58" y="33.6">11</text>
<text x="58" y="34.9">24</text>
<text x="58.8" y="31.1">9</text>
<text x="60.7" y="30.3">PC0</text>
<text x="60.7" y="31.6">PC1</text>
<text x="60.7" y="32.9">PC2</text>
<text x="60.7" y="34.1">PC3</text>
<text x="60.7" y="35.4">PC4</text>
<text x="65.6" y="35.4">PH1-OSC_OUT(PH1)</text>
<text x="66.9" y="34.1">PH0-OSC_IN(PH0)</text>
<text x="75.4" y="30.3">PD2</text>
<text x="79" y="33.6">5</text>
<text x="79" y="34.9">6</text>
<text x="89.6" y="32.6" transform="rotate(-90 89.6 32.6)">1</text>
<text x="91.5" y="32.6" transform="rotate(-90 91.5 32.6)">2</text>
<text x="93.4" y="32.6" transform="rotate(-90 93.4 32.6)">3</text>
<text x="51.6" y="37.3">UART6_TX 37</text>
<text x="51.6" y="38.6">UART6_RX 38</text>
<text x="58" y="36.2">25</text>
<text x="58" y="41.3">39</text>
<text x="60.7" y="36.7">PC5</text>
<text x="60.7" y="38">PC6</text>
<text x="60.7" y="39.3">PC7</text>
<text x="60.7" y="41.8">PC8</text>
<text x="73.6" y="39.3">BOOT0</text>
<text x="74.5" y="41.8">NRST</text>
<text x="79" y="41.3">7</text>
<text x="79" y="38.7">60</text>
<text x="96" y="38.7">1</text>
<text x="101.9" y="38.7">2</text>
<text x="103.4" y="41.8">VDD</text>
<text x="52.9" y="42.4">PPM_IN</text>
<text x="58" y="42.6">40</text>
<text x="58" y="43.9">51</text>
<text x="58" y="45.1">52</text>
<text x="58" y="46.4">53</text>
<text x="58.8" y="47.7">2</text>
<text x="60.7" y="43.1">PC9</text>
<text x="60.7" y="44.4">PC10</text>
<text x="60.7" y="45.7">PC11</text>
<text x="60.7" y="46.9">PC12</text>
<text x="73.1" y="45.7">VCAP_1</text>
<text x="73.1" y="46.9">VCAP_2</text>
<text x="79" y="45.1">31</text>
<text x="79" y="46.4">47</text>
<text x="58.8" y="49">3</text>
<text x="58.8" y="50.3">4</text>
<text x="60.7" y="48.2">PC13</text>
<text x="60.7" y="49.5">PC14-OSC32_IN(PC14)</text>
<text x="60.7" y="50.8">PC15-OSC32_OUT(PC15)</text>
<text x="73.4" y="70.5">5V_USB</text>
<text x="132.2" y="76.9">GYRO_SDA</text>
<text x="4.3" y="80.8">SBUS</text>
<text x="22.2" y="78.2">UART1_RX</text>
<text x="61.9" y="78.2">5V</text>
<text x="78.7" y="82.2">1</text>
<text x="80" y="82.9">VIN</text>
<text x="85.8" y="82.9">VOUT</text>
<text x="89.8" y="82.2">5</text>
<text x="97" y="82">VDD</text>
<text x="134.1" y="78.8">GYRO_SCL</text>
<text x="78.7" y="84.8">3</text>
<text x="80" y="85.4">EN</text>
<text x="87" y="85.4">BYP</text>
<text x="89.8" y="84.8">4</text>
<text x="110.4" y="89.1">GYRO_CS 8</text>
<text x="155.5" y="89.3">3</text>
<text x="161.3" y="86.7">1</text>
<text x="35" y="93.5">VDD</text>
<text x="43.9" y="94.4">19</text>
<text x="43.9" y="95.7">32</text>
<text x="44.7" y="91.8">1</text>
<text x="46.6" y="92.3">VBAT</text>
<text x="46.6" y="94.9">VDD</text>
<text x="103.4" y="91.6">GYRO_SDO</text>
<text x="138.6" y="94.8">VDD</text>
<text x="3.7" y="98">VDD</text>
<text x="43.9" y="100.8">13</text>
<text x="43.9" y="96.9">48</text>
<text x="43.9" y="98.2">64</text>
<text x="46.6" y="101.3">VDDA</text>
<text x="46.6" y="96.2">VDD</text>
<text x="46.6" y="97.4">VDD</text>
<text x="46.6" y="98.7">VDD</text>
<text x="52.7" y="101.3">VSSA</text>
<text x="53.6" y="97.4">VSS</text>
<text x="53.6" y="98.7">VSS</text>
<text x="57.2" y="100.8">12</text>
<text x="57.2" y="96.9">18</text>
<text x="57.2" y="98.2">63</text>
<text x="112.4" y="103.1">GYRO_INT</text>
<text x="86.8" y="111.4">LED1</text>
<text x="86.8" y="117.2">LED2</text>
</g>
<g font-size="1.2" fill="#000080">
<text x="54.2" y="5.4">R2_G</text>
<text x="68" y="5.2">STM32F405RGT6</text>
<text x="68" y="4.1">U1.1</text>
<text x="53.9" y="6.7">10k</text>
<text x="84.5" y="13.6">10k</text>
<text x="84.5" y="12.4">R1</text>
<text x="87" y="16.3">R2</text>
<text x="87.2" y="17.6">10k</text>
<text x="41.7" y="23.9">R6_USB</text>
<text x="42.3" y="20.6">22</text>
<text x="42.3" y="19.4">R3_USB</text>
<text x="16" y="26.5">USB1</text>
<text x="41.7" y="25.1">22</text>
<text x="40.4" y="35.3">10k</text>
<text x="40.4" y="34.1">R7</text>
<text x="85" y="30.3">8MHz</text>
<text x="85.8" y="31.6">X1</text>
<text x="98" y="36">SW1</text>
<text x="99.8" y="33.4">10k</text>
<text x="99.8" y="32.2">R1_BOOT</text>
<text x="45.6" y="39.3">R8_USB</text>
<text x="45.9" y="40.5">10k</text>
<text x="83.2" y="47.7">100nF</text>
<text x="83.2" y="46.6">C6</text>
<text x="87.7" y="44.5">100nF</text>
<text x="87.7" y="43.4">C7</text>
<text x="81.2" y="51.4">C0402</text>
<text x="85.6" y="48.2">C0402</text>
<text x="182.7" y="62.2">1k</text>
<text x="182.7" y="61">R10</text>
<text x="186.5" y="62.2">1k</text>
<text x="186.5" y="61">R9</text>
<text x="190.4" y="62.2">1k</text>
<text x="190.4" y="61">R8</text>
<text x="18.8" y="70.6">5V</text>
<text x="205.3" y="71.1">1k</text>
<text x="205.3" y="69.9">R9_U4</text>
<text x="20.9" y="75.1">R3</text>
<text x="20.9" y="76.3">10k</text>
<text x="68.5" y="74.6">BAT54C</text>
<text x="68.5" y="73.4">D1</text>
<text x="122.9" y="77.6">U3</text>
<text x="203.3" y="74.1">R0402</text>
<text x="12.9" y="80.1">4.7k</text>
<text x="12.9" y="78.9">R4</text>
<text x="20.5" y="82.6">BC817W</text>
<text x="20.5" y="81.5">Q1</text>
<text x="83.9" y="79.3">U2</text>
<text x="122.9" y="78.8">MPU-6000</text>
<text x="136.9" y="83">C12_G</text>
<text x="172.2" y="83.3">0.1u</text>
<text x="172.2" y="82.1">C3_U4</text>
<text x="184.2" y="81.3">MAX7456</text>
<text x="184.2" y="80.2">U4</text>
<text x="205.1" y="81.4">47U</text>
<text x="205.1" y="80.2">C7_U4C6_U4</text>
<text x="208.9" y="81.4">47u</text>
<text x="50.1" y="89.1">U1.2</text>
<text x="76.3" y="86.5">10uF</text>
<text x="76.3" y="85.3">C13</text>
<text x="95.5" y="86.5">10uF</text>
<text x="95.5" y="85.3">C17_VREG</text>
<text x="134.9" y="87.9">C0402</text>
<text x="136.9" y="84.1">2.2nF</text>
<text x="158.1" y="84">X2</text>
<text x="158.2" y="85.3">27MHz</text>
<text x="204.1" y="86.7">0.1u</text>
<text x="204.1" y="85.5">C5_U4</text>
<text x="50.1" y="90.3">STM32F405RGT6</text>
<text x="110.7" y="93.7">0.1uF</text>
<text x="110.7" y="92.6">C11_G</text>
<text x="202" y="90.4">C0402</text>
<text x="206.7" y="94.8">R0402</text>
<text x="208.3" y="92.2">1k</text>
<text x="208.3" y="91.1">R8_U4</text>
<text x="108.7" y="97.4">C0402</text>
<text x="134.9" y="101.3">C0402</text>
<text x="136.9" y="97.6">0.1uF</text>
<text x="136.9" y="96.4">C13_G</text>
<text x="176.4" y="97.1">TSSOP28-GROUNDPAD</text>
<text x="197.2" y="100.5">0.1u</text>
<text x="197.2" y="99.4">C4_U4</text>
<text x="7.5" y="106.3">C0402</text>
<text x="9.8" y="103.8">100nF</text>
<text x="9.8" y="102.6">C5</text>
<text x="12" y="106.3">C0402</text>
<text x="14.3" y="103.8">100nF</text>
<text x="14.3" y="102.6">C4</text>
<text x="17.1" y="106.3">C0402</text>
<text x="19.4" y="103.8">100nF</text>
<text x="19.4" y="102.6">C3</text>
<text x="22.2" y="106.3">C0402</text>
<text x="24.5" y="103.8">100nF</text>
<text x="24.5" y="102.6">C2</text>
<text x="139.2" y="107.6">C0402</text>
<text x="141.5" y="105">1uF</text>
<text x="141.5" y="103.9">C6_G</text>
<text x="194.8" y="104.5">C0402</text>
<text x="74.2" y="109.7">LED</text>
<text x="74.2" y="108.6">LED2</text>
<text x="80.7" y="110.7">1k</text>
<text x="80.7" y="109.6">R4_LED</text>
<text x="74.2" y="115.5">LED</text>
<text x="74.2" y="114.3">LED1</text>
<text x="80.7" y="116.5">1k</text>
<text x="80.7" y="115.4">R5_LED</text>
</g>
<g font-size="1.2">
<text x="78.7" y="83.5">2</text>
<text x="80" y="84.1">GND</text>
<text x="155.5" y="86.7">2</text>
<text x="161.3" y="89.3">4</text>
</g>
<g font-size="1.2" fill="#8d2323">
<text x="116.3" y="80.3">1</text>
<text x="116.3" y="81.6">2</text>
<text x="116.3" y="82.9">3</text>
<text x="118.2" y="80.8">CLKIN</text>
<text x="118.2" y="82.1">NC1</text>
<text x="118.2" y="83.4">NC2</text>
<text x="123.4" y="82.1">SCLSCLK</text>
<text x="124.1" y="83.4">CLKOUT</text>
<text x="124.1" y="80.8">SDASDI</text>
<text x="130.1" y="82.9">22</text>
<text x="130.1" y="81.6">23</text>
<text x="130.1" y="80.3">24</text>
<text x="179.6" y="83.4">DVDD</text>
<text x="187" y="83.4">VOUT</text>
<text x="116.3" y="84.1">4</text>
<text x="116.3" y="85.4">5</text>
<text x="116.3" y="86.7">6</text>
<text x="116.3" y="88">7</text>
<text x="118.2" y="84.7">NC3</text>
<text x="118.2" y="85.9">NC4</text>
<text x="118.2" y="87.2">AUX_DA</text>
<text x="118.2" y="88.5">AUX_CL</text>
<text x="118.2" y="89.8">CS</text>
<text x="124.9" y="87.2">RESV1</text>
<text x="124.9" y="85.9">CPOUT</text>
<text x="124.9" y="84.7">RESV2</text>
<text x="126.3" y="88.5">GND</text>
<text x="126.5" y="89.8">NC8</text>
<text x="130.1" y="89.3">17</text>
<text x="130.1" y="88">18</text>
<text x="130.1" y="86.7">19</text>
<text x="130.1" y="85.4">20</text>
<text x="130.1" y="84.1">21</text>
<text x="179.6" y="84.7">GND</text>
<text x="179.6" y="85.9">CLKIN</text>
<text x="179.6" y="87.2">XFB</text>
<text x="179.6" y="88.5">CLKOUT</text>
<text x="179.6" y="89.8">CS</text>
<text x="186.8" y="89.8">AVDD</text>
<text x="187" y="85.9">PVDD</text>
<text x="187.6" y="87.2">GND</text>
<text x="187.7" y="84.7">SAG</text>
<text x="188.2" y="88.5">VIN</text>
<text x="115.6" y="91.8">10</text>
<text x="115.6" y="93.1">11</text>
<text x="115.6" y="94.4">12</text>
<text x="116.3" y="90.5">9</text>
<text x="118.2" y="91.1">AD0SDO</text>
<text x="118.2" y="92.3">REGOUT</text>
<text x="118.2" y="93.6">FSYNC</text>
<text x="118.2" y="94.9">INT</text>
<text x="126.3" y="94.9">VDD</text>
<text x="126.5" y="93.6">NC5</text>
<text x="126.5" y="92.3">NC6</text>
<text x="126.5" y="91.1">NC7</text>
<text x="130.1" y="94.4">13</text>
<text x="130.1" y="93.1">14</text>
<text x="130.1" y="91.8">15</text>
<text x="130.1" y="90.5">16</text>
<text x="179.6" y="91.1">DIN</text>
<text x="179.6" y="92.3">SCK</text>
<text x="179.6" y="93.6">DOUT</text>
<text x="179.6" y="94.9">LOS</text>
<text x="186.2" y="94.9">VSYNC</text>
<text x="186.2" y="93.6">HSYNC</text>
<text x="186.4" y="92.3">RESET</text>
<text x="187.6" y="91.1">GND</text>
</g>
</svg>
